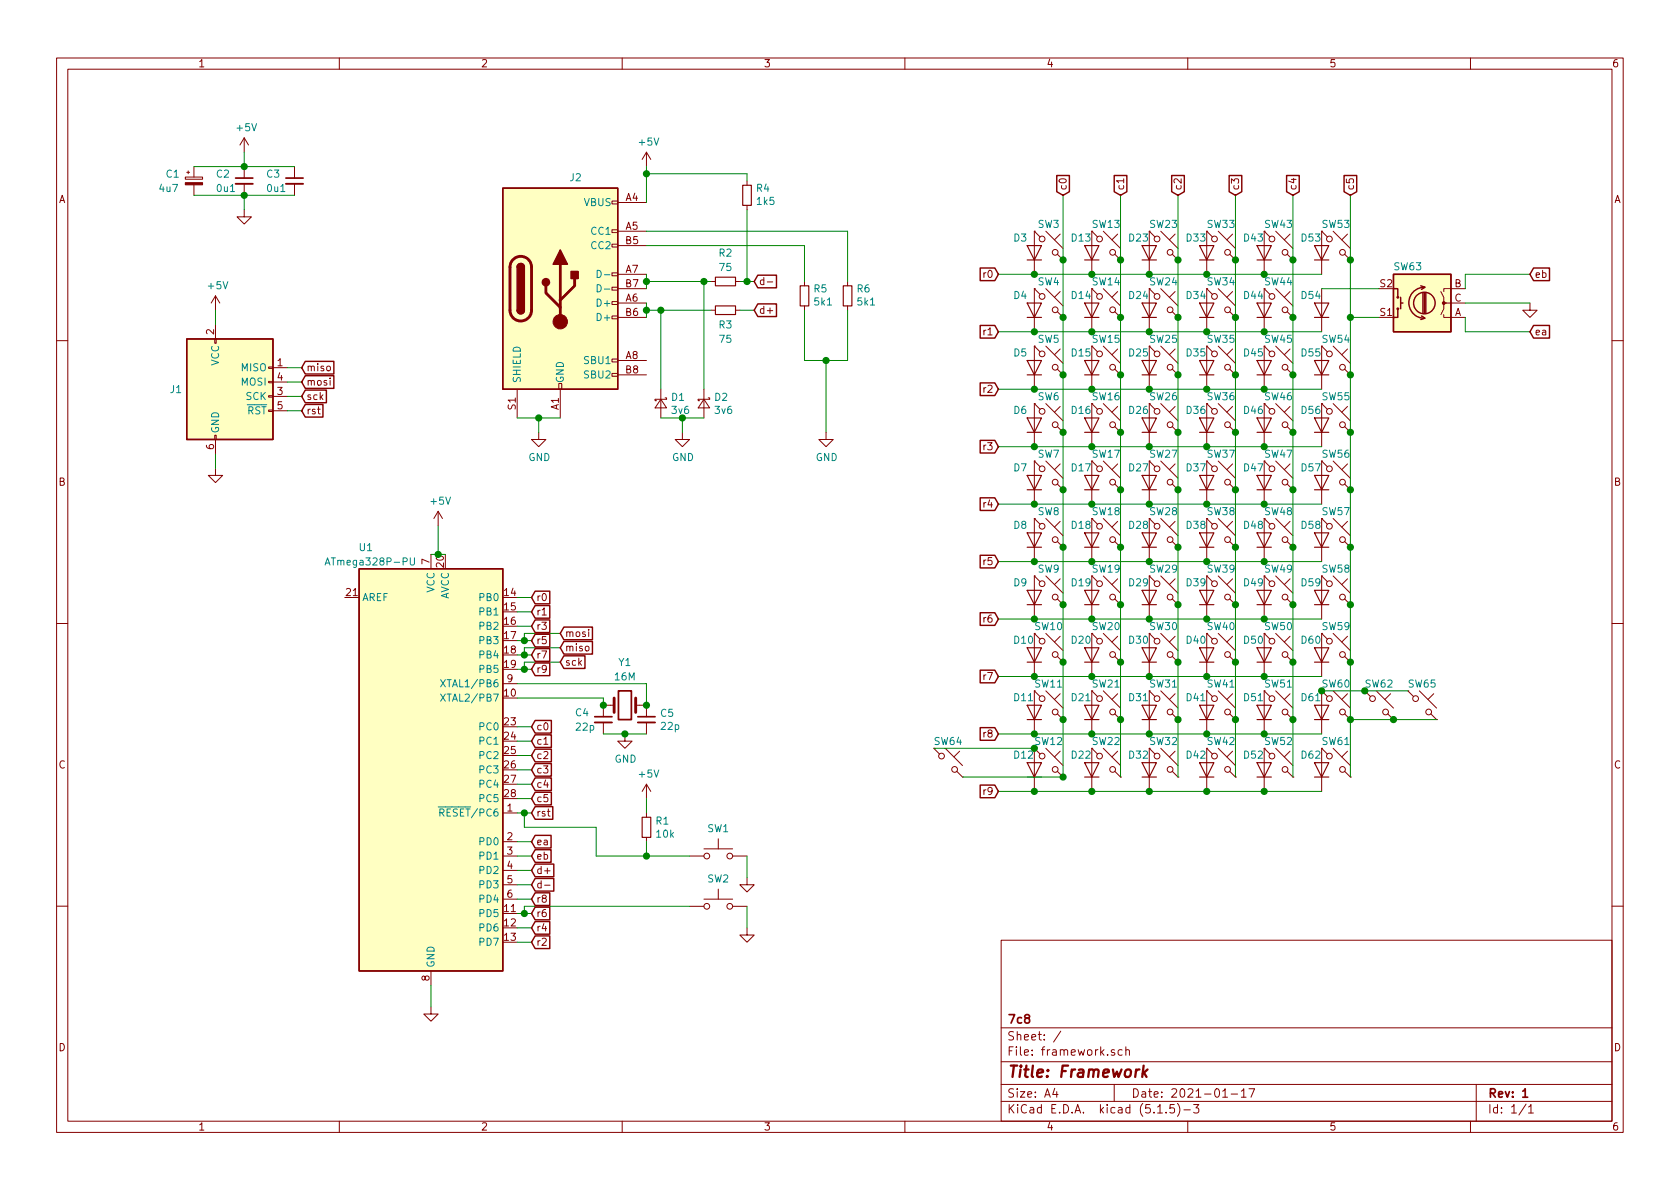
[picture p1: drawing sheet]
<svg xmlns="http://www.w3.org/2000/svg" width="297mm" height="210mm" viewBox="0 0 297 210" stroke-linecap="round" stroke-linejoin="round" font-family="sans-serif">
<g fill="none" stroke="#840000" stroke-width=".18">
<path d="M10 10.3h277v189.9h-277zM12 12.2h273v186.1h-273zM60 10.3v1.9M110 10.3v1.9M160 10.3v1.9M210 10.3v1.9M260 10.3v1.9M32.8 31.3h3v.4h-3zM33 30.5h.5M33.3 30.2v.5M34.3 29.5v1.8M34.3 32.7v1.8"/>
<path d="M43.2 37.1v1.2h1.2l-1.2 1.3-1.3-1.3h1.3M43.2 24.4l-.8 1.2M43.2 24.4v2.5M43.2 29.5v2M43.2 32.5v2M43.2 24.4l.7 1.2M52.1 29.5v2M52.1 32.5v2M108.2 35.6h1v.5h-1zM109.2 35.8h5.1M114.3 26.9v2.6M114.3 26.9l-.8 1.3"/>
<path d="M114.3 26.9l.8 1.3M132.1 32v.8M132.1 36.3v.8M38 59.9h.2v.8h-.2zM38.1 52.3l-.8 1.3M38.1 52.3v2.6M38.1 57.4v2.5M38.1 52.3l.8 1.3M108.2 55.9h1v.5h-1zM108.2 53.3h1v.5h-1zM108.2 50.8h1v.5h-1zM108.2 48.3h1v.5h-1z"/>
<path d="M108.2 43.2h1v.5h-1zM108.2 40.6h1v.5h-1zM109.2 40.9h5.1M109.2 53.6h5.1M109.2 48.5h5.1M109.2 43.4h5.1M109.2 56.1h5.1M109.2 51h5.1M125.7 54.9h.8M125.7 49.8h.8M130 54.9h.8M130 49.8h.8"/>
<path d="M135.7 49.9h.9M142.2 49.8v.7M142.2 54.1v.8M149.9 49.8v.7M149.9 54.1v.8M182.9 40.9l1 1M182.9 40.9h.1M182.9 51l1 1.1M182.9 51h.1M182.9 40.9v7.6M182.9 51v7.7M184.9 51l3.1 3.1"/>
<path d="M184.9 40.9l3.1 3M186.9 45l1.1 1M186.9 55.1l1.1 1M187.5 41.4l-1.1 1M187.5 51.6l-1.1 1M188 46h.1M188 56.1h.1M194.1 52.1l-1.1-1.1v7.7M194.1 41.9l-1.1-1v7.6M195.1 40.9l3 3M195.1 51l3 3.1M197.1 55.1l1 1"/>
<path d="M197.1 45l1 1M197.6 51.6l-1 1M197.6 41.4l-1 1M198.1 56.1h.1M198.1 46h.1M204.2 52.1l-1-1.1v7.7M204.2 41.9l-1-1v7.6M205.2 51l3.1 3.1M205.2 40.9l3.1 3M207.3 55.1l1 1M207.3 45l1 1M207.8 41.4l-1 1"/>
<path d="M207.8 51.6l-1 1M208.3 56.1h.1M208.3 46h.1M214.4 52.1l-1-1.1v7.7M214.4 41.9l-1-1v7.6M215.4 51l3 3.1M215.4 40.9l3 3M217.4 55.1l1 1M217.4 45l1 1M217.9 41.4l-1 1M217.9 51.6l-1 1M218.4 56.1h.1"/>
<path d="M218.4 46h.1M224.5 52.1l-1-1.1v7.7M224.5 41.9l-1-1v7.6M225.6 51l3 3.1M225.6 40.9l3 3M227.6 55.1l1 1M227.6 45l1 1M228.1 41.4l-1 1M228.1 51.6l-1 1M228.6 56.1h.1M228.6 46h.1M233.7 51v7.7"/>
<path d="M234.7 41.9l-1-1v7.6M235.7 40.9l3.1 3M237.7 45l1.1 1M238.3 41.4l-1.1 1M238.8 46h.1M254.8 51.6l.5 1v1h3.8M255.3 55.6v.5h3.8M255.8 53.6h-.5v1l-.5 1M259.1 51h-3.8v.6M270.5 53.6v1.3h1.3l-1.3 1.2-1.3-1.2h1.3M10 60.2h2M38 77h.2v.7h-.2z"/>
<path d="M38.1 77.7v2.6M47.5 72.5h.8v.3h-.8zM47.5 70h.8v.2h-.8zM47.5 67.4h.8v.3h-.8zM47.5 64.9h.8v.2h-.8zM48.3 65h2.5M48.3 70.1h2.5M48.3 67.6h2.5M48.3 72.6h2.5M57.9 64.8l.3-.1 .2 .3v.3l-.2 .3-.3-.1-.1-.2zM58.4 66.8v.2M58.4 67.3v.8"/>
<path d="M91.4 68.8v5.1M95.2 76.4v1.3h1.3l-1.3 1.3-1.2-1.3h1.2M98.8 67.8h.5v1h-.5zM99.1 68.8v5.1M108.2 66h1v.5h-1zM108.2 63.5h1v.5h-1zM109.2 63.7h5.1M109.2 66.3h5.1M116.8 70.6l1.1 1.5h-2.1zM116.8 68.8v5.1M117.6 70.4h.3v.2h-2.1v.3h.3M120.6 76.4v1.3h1.3l-1.3 1.3-1.2-1.3h1.2"/>
<path d="M124.5 70.6l1 1.5h-2.1zM124.5 68.8v5.1M125.2 70.4h.3v.2h-2.1v.3h.3M146 76.4v1.3h1.3l-1.3 1.3-1.2-1.3h1.2M182.9 61.2l1 1M182.9 61.2h.1M182.9 71.4l1 1M182.9 71.4h.1M182.9 61.2v7.6M182.9 71.4v7.6M184.9 61.2l3.1 3.1M184.9 71.4l3.1 3"/>
<path d="M186.9 65.3l1.1 1M186.9 75.4l1.1 1M187.5 61.7l-1.1 1M187.5 71.9l-1.1 1M188 66.3h.1M188 76.4h.1M194.1 62.2l-1.1-1v7.6M194.1 72.4l-1.1-1v7.6M195.1 71.4l3 3M195.1 61.2l3 3.1M197.1 65.3l1 1M197.1 75.4l1 1"/>
<path d="M197.6 61.7l-1 1M197.6 71.9l-1 1M198.1 66.3h.1M198.1 76.4h.1M204.2 62.2l-1-1v7.6M204.2 72.4l-1-1v7.6M205.2 61.2l3.1 3.1M205.2 71.4l3.1 3M207.3 65.3l1 1M207.3 75.4l1 1M207.8 71.9l-1 1M207.8 61.7l-1 1"/>
<path d="M208.3 66.3h.1M208.3 76.4h.1M214.4 62.2l-1-1v7.6M214.4 72.4l-1-1v7.6M215.4 61.2l3 3.1M215.4 71.4l3 3M217.4 65.3l1 1M217.4 75.4l1 1M217.9 61.7l-1 1M217.9 71.9l-1 1M218.4 66.3h.1M218.4 76.4h.1"/>
<path d="M224.5 62.2l-1-1v7.6M224.5 72.4l-1-1v7.6M225.6 61.2l3 3.1M225.6 71.4l3 3M227.6 65.3l1 1M227.6 75.4l1 1M228.1 71.9l-1 1M228.1 61.7l-1 1M228.6 66.3h.1M228.6 76.4h.1M234.7 62.2l-1-1v7.6M234.7 72.4l-1-1v7.6"/>
<path d="M235.7 61.2l3.1 3.1M235.7 71.4l3.1 3M237.7 65.3l1.1 1M237.7 75.4l1.1 1M238.3 61.7l-1.1 1M238.3 71.9l-1.1 1M238.8 66.3h.1M238.8 76.4h.1M285 60.2h2M38.1 82.8v1.3h1.3l-1.3 1.2-1.3-1.2h1.3M76.2 98v2.6M77.5 90.4l-.8 1.3"/>
<path d="M77.5 90.4v2.6M77.5 90.4l.7 1.3M182.9 81.5l1 1M182.9 81.5h.1M182.9 91.7l1 1M182.9 91.7h.1M182.9 81.5v7.6M182.9 91.7v7.6M184.9 91.7l3.1 3M184.9 81.5l3.1 3.1M186.9 85.6l1.1 1M186.9 95.8l1.1 1"/>
<path d="M187.5 92.2l-1.1 1M187.5 82l-1.1 1.1M188 86.6h.1M188 96.8h.1M194.1 92.7l-1.1-1v7.6M194.1 82.5l-1.1-1v7.6M195.1 91.7l3 3M195.1 81.5l3 3.1M197.1 95.8l1 1M197.1 85.6l1 1M197.6 92.2l-1 1M197.6 82l-1 1.1"/>
<path d="M198.1 96.8h.1M198.1 86.6h.1M204.2 82.5l-1-1v7.6M204.2 92.7l-1-1v7.6M205.2 81.5l3.1 3.1M205.2 91.7l3.1 3M207.3 85.6l1 1M207.3 95.8l1 1M207.8 82l-1 1.1M207.8 92.2l-1 1M208.3 86.6h.1M208.3 96.8h.1"/>
<path d="M214.4 92.7l-1-1v7.6M214.4 82.5l-1-1v7.6M215.4 91.7l3 3M215.4 81.5l3 3.1M217.4 95.8l1 1M217.4 85.6l1 1M217.9 82l-1 1.1M217.9 92.2l-1 1M218.4 96.8h.1M218.4 86.6h.1M224.5 82.5l-1-1v7.6M224.5 92.7l-1-1v7.6"/>
<path d="M225.6 91.7l3 3M225.6 81.5l3 3.1M227.6 85.6l1 1M227.6 95.8l1 1M228.1 92.2l-1 1M228.1 82l-1 1.1M228.6 86.6h.1M228.6 96.8h.1M234.7 92.7l-1-1v7.6M234.7 82.5l-1-1v7.6M235.7 91.7l3.1 3M235.7 81.5l3.1 3.1"/>
<path d="M237.7 95.8l1.1 1M237.7 85.6l1.1 1M238.3 82l-1.1 1.1M238.3 92.2l-1.1 1M238.8 96.8h.1M238.8 86.6h.1M10 110.3h2M103.5 114.4l.2-.1 .4 .1v.5l-.1 .2h-.3l-.2-.1zM104.1 111.3v.1M104.1 111.7v.9M182.9 101.8l1 1.1M182.9 101.8h.1"/>
<path d="M182.9 101.8v7.7M183.9 113l-1-1v7.6M184.9 101.8l3.1 3.1M184.9 112l3.1 3.1M186.9 105.9l1.1 1M186.9 116.1l1.1 1M187.5 102.4l-1.1 1M187.5 112.5l-1.1 1M188 106.9h.1M188 117.1h.1M194.1 102.9l-1.1-1.1v7.7M194.1 113l-1.1-1v7.6"/>
<path d="M195.1 112l3 3.1M195.1 101.8l3 3.1M197.1 105.9l1 1M197.1 116.1l1 1M197.6 112.5l-1 1M197.6 102.4l-1 1M198.1 106.9h.1M198.1 117.1h.1M204.2 102.9l-1-1.1v7.7M204.2 113l-1-1v7.6M205.2 112l3.1 3.1M205.2 101.8l3.1 3.1"/>
<path d="M207.3 105.9l1 1M207.3 116.1l1 1M207.8 102.4l-1 1M207.8 112.5l-1 1M208.3 106.9h.1M208.3 117.1h.1M214.4 102.9l-1-1.1v7.7M214.4 113l-1-1v7.6M215.4 101.8l3 3.1M215.4 112l3 3.1M217.4 105.9l1 1M217.4 116.1l1 1"/>
<path d="M217.9 102.4l-1 1M217.9 112.5l-1 1M218.4 106.9h.1M218.4 117.1h.1M224.5 113l-1-1v7.6M224.5 102.9l-1-1.1v7.7M225.6 112l3 3.1M225.6 101.8l3 3.1M227.6 116.1l1 1M227.6 105.9l1 1M228.1 112.5l-1 1M228.1 102.4l-1 1"/>
<path d="M228.6 117.1h.1M228.6 106.9h.1M234.7 113l-1-1v7.6M234.7 102.9l-1-1.1v7.7M235.7 112l3.1 3.1M235.7 101.8l3.1 3.1M237.7 116.1l1.1 1M237.7 105.9l1.1 1M238.3 102.4l-1.1 1M238.3 112.5l-1.1 1M238.8 117.1h.1M238.8 106.9h.1"/>
<path d="M285 110.3h2M88.9 120.9h2.5M106.7 127.8v2M108.6 124.7h-1.9v2M110.5 129.8v1.3h1.3l-1.3 1.2-1.3-1.2h1.3M112.4 124.7h1.9v2M114.3 127.8v2M114.3 138.7v2.5M114.3 138.7l-.8 1.2M114.3 138.7l.8 1.2M165.1 132.3l1 1M167.1 132.3l3.1 3.1"/>
<path d="M169.2 136.4l1 1M169.7 132.8l-1 1.1M170.2 137.4h.1M183.9 123.2l-1-1v7.6M183.9 133.3l-1-1v7.6M184.9 122.2l3.1 3M184.9 132.3l3.1 3.1M186.9 126.2l1.1 1M186.9 136.4l1.1 1M187.5 122.7l-1.1 1M187.5 132.8l-1.1 1.1M188 127.2h.1"/>
<path d="M188 137.4h.1M194.1 123.2l-1.1-1v7.6M194.1 133.3l-1.1-1v7.6M195.1 122.2l3 3M195.1 132.3l3 3.1M197.1 126.2l1 1M197.1 136.4l1 1M197.6 122.7l-1 1M197.6 132.8l-1 1.1M198.1 127.2h.1M198.1 137.4h.1M204.2 123.2l-1-1v7.6"/>
<path d="M204.2 133.3l-1-1v7.6M205.2 132.3l3.1 3.1M205.2 122.2l3.1 3M207.3 126.2l1 1M207.3 136.4l1 1M207.8 132.8l-1 1.1M207.8 122.7l-1 1M208.3 127.2h.1M208.3 137.4h.1M214.4 123.2l-1-1v7.6M214.4 133.3l-1-1v7.6M215.4 122.2l3 3"/>
<path d="M215.4 132.3l3 3.1M217.4 126.2l1 1M217.4 136.4l1 1M217.9 122.7l-1 1M217.9 132.8l-1 1.1M218.4 127.2h.1M218.4 137.4h.1M224.5 123.2l-1-1v7.6M224.5 133.3l-1-1v7.6M225.6 122.2l3 3M225.6 132.3l3 3.1M227.6 126.2l1 1"/>
<path d="M227.6 136.4l1 1M228.1 122.7l-1 1M228.1 132.8l-1 1.1M228.6 127.2h.1M228.6 137.4h.1M234.7 123.2l-1-1v7.6M234.7 133.3l-1-1v7.6M235.7 132.3l3.1 3.1M235.7 122.2l3.1 3M237.7 126.2l1.1 1M237.7 136.4l1.1 1M238.3 122.7l-1.1 1"/>
<path d="M238.3 132.8l-1.1 1.1M238.8 127.2h.1M238.8 137.4h.1M241.3 122.2l1 1M243.3 122.2l3.1 3M245.4 126.2l1 1M245.9 122.7l-1 1M246.4 127.2h.1M248.9 122.2l1 1M251 122.2l3 3M253 126.2l1 1M253.5 122.7l-1 1"/>
<path d="M254 127.2h.1M88.9 159h2.5M88.9 151.4h2.5M88.9 143.8h2.5M88.9 148.8h2.5M88.9 153.9h2.5M88.9 156.5h2.5M96.3 156.5h1M114.3 143.8v.7M114.3 148.1v.7M121.9 151.4h2.6M124.5 159h5"/>
<path d="M124.5 150.1h5M127 148.3v1.8M127 157.2v1.8M129.5 151.4h2.6M132.1 155.2v1.3h1.2l-1.2 1.2-1.3-1.2h1.3M10 160.2h2M76.2 178v1.3h1.3l-1.3 1.3-1.3-1.3h1.3M76.2 171.7v2.5M121.9 160.3h2.6M129.5 160.3h2.6M132.1 164.1v1.2h1.2l-1.2 1.3-1.3-1.3h1.3M177 166.3h108v32h-108z"/>
<path d="M285 160.2h2M60 198.3v1.9M110 198.3v1.9M160 198.3v1.9M177 194.8h108M177 191.8h108M177 187.8h108M177 181.8h108M186.5 192.5l-.4 1h1M186.8 193v1M187.6 182.3l-1.3 2M197 191.8v3"/>
<path d="M197.1 185.7a.37 .37 0 0 0-.6 .1v.2l.6 .2v.1l-.2 .3-.4-.1M198.4 185.7l-.4-.1-.3 .3 .1 .6 .2 .1 .4-.1M199.1 185.7a.37 .37 0 0 1 .6 .1v.8M199.1 185.1v1.5M204.7 196.8h.8M206.2 196.7v.1M207.6 195.3h-.7l-.1 .7 .2-.1 .5 .1 .2 .2-.1 .5-.2 .1-.6-.1M208.2 195.1a1.71 1.71 0 0 1 0 2.3M209.3 196.3h1.2M210 198.3v1.9M211 195.3h1l-.5 .6 .4 .1v.7l-.2 .1-.7-.1M216.2 194h.8"/>
<path d="M217.7 193.5h1.1M219.5 193l.4-.5v1.5M219.5 194h.8M220.8 192.5h1l-.6 1.5M260 198.3v1.9M261 191.8v6.5M269.8 195.2l-1.2 2M270.3 195.8l.4-.5v1.5M270.3 196.8h.8"/>
<circle cx="184.3" cy="42.3" r=".51"/>
<circle cx="184.3" cy="52.4" r=".51"/>
<circle cx="186.6" cy="54.8" r=".51"/>
<circle cx="186.6" cy="44.6" r=".51"/>
<circle cx="194.4" cy="42.3" r=".51"/>
<circle cx="194.4" cy="52.4" r=".51"/>
<circle cx="196.7" cy="44.6" r=".51"/>
<circle cx="196.7" cy="54.8" r=".51"/>
<circle cx="204.6" cy="42.3" r=".51"/>
<circle cx="204.6" cy="52.4" r=".51"/>
<circle cx="206.9" cy="54.8" r=".51"/>
<circle cx="206.9" cy="44.6" r=".51"/>
<circle cx="214.7" cy="42.3" r=".51"/>
<circle cx="214.7" cy="52.4" r=".51"/>
<circle cx="217" cy="44.6" r=".51"/>
<circle cx="217" cy="54.8" r=".51"/>
<circle cx="224.9" cy="42.3" r=".51"/>
<circle cx="224.9" cy="52.4" r=".51"/>
<circle cx="227.2" cy="54.8" r=".51"/>
<circle cx="227.2" cy="44.6" r=".51"/>
<circle cx="235.1" cy="42.3" r=".51"/>
<circle cx="237.4" cy="44.6" r=".51"/>
<circle cx="184.3" cy="62.6" r=".51"/>
<circle cx="184.3" cy="72.7" r=".51"/>
<circle cx="186.6" cy="64.9" r=".51"/>
<circle cx="186.6" cy="75.1" r=".51"/>
<circle cx="194.4" cy="62.6" r=".51"/>
<circle cx="194.4" cy="72.7" r=".51"/>
<circle cx="196.7" cy="64.9" r=".51"/>
<circle cx="196.7" cy="75.1" r=".51"/>
<circle cx="204.6" cy="72.7" r=".51"/>
<circle cx="204.6" cy="62.6" r=".51"/>
<circle cx="206.9" cy="75.1" r=".51"/>
<circle cx="206.9" cy="64.9" r=".51"/>
<circle cx="214.7" cy="62.6" r=".51"/>
<circle cx="214.7" cy="72.7" r=".51"/>
<circle cx="217" cy="75.1" r=".51"/>
<circle cx="217" cy="64.9" r=".51"/>
<circle cx="224.9" cy="72.7" r=".51"/>
<circle cx="224.9" cy="62.6" r=".51"/>
<circle cx="227.2" cy="75.1" r=".51"/>
<circle cx="227.2" cy="64.9" r=".51"/>
<circle cx="235.1" cy="62.6" r=".51"/>
<circle cx="235.1" cy="72.7" r=".51"/>
<circle cx="237.4" cy="64.9" r=".51"/>
<circle cx="237.4" cy="75.1" r=".51"/>
<circle cx="184.3" cy="82.9" r=".51"/>
<circle cx="184.3" cy="93.1" r=".51"/>
<circle cx="186.6" cy="95.4" r=".51"/>
<circle cx="186.6" cy="85.3" r=".51"/>
<circle cx="194.4" cy="82.9" r=".51"/>
<circle cx="194.4" cy="93.1" r=".51"/>
<circle cx="196.7" cy="85.3" r=".51"/>
<circle cx="196.7" cy="95.4" r=".51"/>
<circle cx="204.6" cy="82.9" r=".51"/>
<circle cx="204.6" cy="93.1" r=".51"/>
<circle cx="206.9" cy="85.3" r=".51"/>
<circle cx="206.9" cy="95.4" r=".51"/>
<circle cx="214.7" cy="82.9" r=".51"/>
<circle cx="214.7" cy="93.1" r=".51"/>
<circle cx="217" cy="95.4" r=".51"/>
<circle cx="217" cy="85.3" r=".51"/>
<circle cx="224.9" cy="82.9" r=".51"/>
<circle cx="224.9" cy="93.1" r=".51"/>
<circle cx="227.2" cy="95.4" r=".51"/>
<circle cx="227.2" cy="85.3" r=".51"/>
<circle cx="235.1" cy="93.1" r=".51"/>
<circle cx="235.1" cy="82.9" r=".51"/>
<circle cx="237.4" cy="85.3" r=".51"/>
<circle cx="237.4" cy="95.4" r=".51"/>
<circle cx="184.3" cy="103.2" r=".51"/>
<circle cx="184.3" cy="113.4" r=".51"/>
<circle cx="186.6" cy="105.6" r=".51"/>
<circle cx="186.6" cy="115.7" r=".51"/>
<circle cx="194.4" cy="103.2" r=".51"/>
<circle cx="194.4" cy="113.4" r=".51"/>
<circle cx="196.7" cy="115.7" r=".51"/>
<circle cx="196.7" cy="105.6" r=".51"/>
<circle cx="204.6" cy="103.2" r=".51"/>
<circle cx="204.6" cy="113.4" r=".51"/>
<circle cx="206.9" cy="105.6" r=".51"/>
<circle cx="206.9" cy="115.7" r=".51"/>
<circle cx="214.7" cy="103.2" r=".51"/>
<circle cx="214.7" cy="113.4" r=".51"/>
<circle cx="217" cy="115.7" r=".51"/>
<circle cx="217" cy="105.6" r=".51"/>
<circle cx="224.9" cy="113.4" r=".51"/>
<circle cx="224.9" cy="103.2" r=".51"/>
<circle cx="227.2" cy="105.6" r=".51"/>
<circle cx="227.2" cy="115.7" r=".51"/>
<circle cx="235.1" cy="103.2" r=".51"/>
<circle cx="235.1" cy="113.4" r=".51"/>
<circle cx="237.4" cy="105.6" r=".51"/>
<circle cx="237.4" cy="115.7" r=".51"/>
<circle cx="166.5" cy="133.7" r=".51"/>
<circle cx="168.8" cy="136.1" r=".51"/>
<circle cx="184.3" cy="123.5" r=".51"/>
<circle cx="184.3" cy="133.7" r=".51"/>
<circle cx="186.6" cy="125.9" r=".51"/>
<circle cx="186.6" cy="136.1" r=".51"/>
<circle cx="194.4" cy="123.5" r=".51"/>
<circle cx="194.4" cy="133.7" r=".51"/>
<circle cx="196.7" cy="125.9" r=".51"/>
<circle cx="196.7" cy="136.1" r=".51"/>
<circle cx="204.6" cy="123.5" r=".51"/>
<circle cx="204.6" cy="133.7" r=".51"/>
<circle cx="206.9" cy="125.9" r=".51"/>
<circle cx="206.9" cy="136.1" r=".51"/>
<circle cx="214.7" cy="123.5" r=".51"/>
<circle cx="214.7" cy="133.7" r=".51"/>
<circle cx="217" cy="125.9" r=".51"/>
<circle cx="217" cy="136.1" r=".51"/>
<circle cx="224.9" cy="123.5" r=".51"/>
<circle cx="224.9" cy="133.7" r=".51"/>
<circle cx="227.2" cy="125.9" r=".51"/>
<circle cx="227.2" cy="136.1" r=".51"/>
<circle cx="235.1" cy="123.5" r=".51"/>
<circle cx="235.1" cy="133.7" r=".51"/>
<circle cx="237.4" cy="125.9" r=".51"/>
<circle cx="237.4" cy="136.1" r=".51"/>
<circle cx="242.7" cy="123.5" r=".51"/>
<circle cx="245" cy="125.9" r=".51"/>
<circle cx="250.3" cy="123.5" r=".51"/>
<circle cx="252.6" cy="125.9" r=".51"/>
<circle cx="125" cy="151.4" r=".51"/>
<circle cx="129" cy="151.4" r=".51"/>
<circle cx="125" cy="160.3" r=".51"/>
<circle cx="129" cy="160.3" r=".51"/>
</g>
<path d="M41.7 31.5h3M50.5 31.5h3.1M105.2 126.7h3M109.3 122.2h2.3v5h-2.3zM112.8 126.7h3M269.2 193l.5-.5v1.5M269.2 194h.9" fill="none" stroke="#840000" stroke-width=".3"/>
<path d="M202.2 188.4l-.2 2M202.3 189.7l.4 .7M202.9 189.1l-.9 .8" fill="none" stroke="#840000" stroke-width=".41"/>
<g fill="none" stroke="#840000" stroke-width=".2">
<path d="M131.3 32.8h1.5v3.5h-1.5zM126.5 54.1h3.5v1.5h-3.5zM126.5 49h3.5v1.5h-3.5zM141.5 50.5h1.5v3.6h-1.5zM149.1 50.5h1.5v3.6h-1.5zM181.6 43.4h2.5l-1.2 2.6zM181.6 53.6h2.5l-1.2 2.5zM181.6 56.1h2.5M181.6 46h2.5M191.8 53.6h2.5l-1.3 2.5zM191.8 43.4h2.5l-1.3 2.6zM191.8 56.1h2.5"/>
<path d="M191.8 46h2.5M201.9 53.6h2.6l-1.3 2.5zM201.9 43.4h2.6l-1.3 2.6zM201.9 56.1h2.6M201.9 46h2.6M212.1 53.6h2.5l-1.2 2.5zM212.1 43.4h2.5l-1.2 2.6zM212.1 56.1h2.5M212.1 46h2.5M222.2 53.6h2.6l-1.3 2.5zM222.2 43.4h2.6l-1.3 2.6zM222.2 56.1h2.6"/>
<path d="M222.2 46h2.6M232.4 53.6h2.5l-1.2 2.5zM232.4 43.4h2.5l-1.2 2.6zM232.4 56.1h2.5M232.4 46h2.5M181.6 63.7h2.5l-1.2 2.6zM181.6 73.9h2.5l-1.2 2.5zM181.6 66.3h2.5M181.6 76.4h2.5M191.8 63.7h2.5l-1.3 2.6zM191.8 73.9h2.5l-1.3 2.5zM191.8 66.3h2.5"/>
<path d="M191.8 76.4h2.5M201.9 63.7h2.6l-1.3 2.6zM201.9 73.9h2.6l-1.3 2.5zM201.9 66.3h2.6M201.9 76.4h2.6M212.1 63.7h2.5l-1.2 2.6zM212.1 73.9h2.5l-1.2 2.5zM212.1 66.3h2.5M212.1 76.4h2.5M222.2 73.9h2.6l-1.3 2.5zM222.2 63.7h2.6l-1.3 2.6zM222.2 66.3h2.6"/>
<path d="M222.2 76.4h2.6M232.4 73.9h2.5l-1.2 2.5zM232.4 63.7h2.5l-1.2 2.6zM232.4 66.3h2.5M232.4 76.4h2.5M181.6 84.1h2.5l-1.2 2.5zM181.6 94.2h2.5l-1.2 2.6zM181.6 96.8h2.5M181.6 86.6h2.5M191.8 94.2h2.5l-1.3 2.6zM191.8 84.1h2.5l-1.3 2.5zM191.8 96.8h2.5"/>
<path d="M191.8 86.6h2.5M201.9 94.2h2.6l-1.3 2.6zM201.9 84.1h2.6l-1.3 2.5zM201.9 96.8h2.6M201.9 86.6h2.6M212.1 94.2h2.5l-1.2 2.6zM212.1 84.1h2.5l-1.2 2.5zM212.1 96.8h2.5M212.1 86.6h2.5M222.2 84.1h2.6l-1.3 2.5zM222.2 94.2h2.6l-1.3 2.6zM222.2 96.8h2.6"/>
<path d="M222.2 86.6h2.6M232.4 94.2h2.5l-1.2 2.6zM232.4 84.1h2.5l-1.2 2.5zM232.4 96.8h2.5M232.4 86.6h2.5M181.6 104.4h2.5l-1.2 2.5zM181.6 114.5h2.5l-1.2 2.6zM181.6 117.1h2.5M181.6 106.9h2.5M191.8 104.4h2.5l-1.3 2.5zM191.8 114.5h2.5l-1.3 2.6zM191.8 117.1h2.5"/>
<path d="M191.8 106.9h2.5M201.9 104.4h2.6l-1.3 2.5zM201.9 114.5h2.6l-1.3 2.6zM201.9 117.1h2.6M201.9 106.9h2.6M212.1 114.5h2.5l-1.2 2.6zM212.1 104.4h2.5l-1.2 2.5zM212.1 117.1h2.5M212.1 106.9h2.5M222.2 114.5h2.6l-1.3 2.6zM222.2 104.4h2.6l-1.3 2.5zM222.2 117.1h2.6"/>
<path d="M222.2 106.9h2.6M232.4 114.5h2.5l-1.2 2.6zM232.4 104.4h2.5l-1.2 2.5zM232.4 117.1h2.5M232.4 106.9h2.5M181.6 124.7h2.5l-1.2 2.5zM181.6 134.9h2.5l-1.2 2.5zM181.6 127.2h2.5M181.6 137.4h2.5M191.8 124.7h2.5l-1.3 2.5zM191.8 134.9h2.5l-1.3 2.5zM191.8 127.2h2.5"/>
<path d="M191.8 137.4h2.5M201.9 124.7h2.6l-1.3 2.5zM201.9 134.9h2.6l-1.3 2.5zM201.9 127.2h2.6M201.9 137.4h2.6M212.1 124.7h2.5l-1.2 2.5zM212.1 134.9h2.5l-1.2 2.5zM212.1 127.2h2.5M212.1 137.4h2.5M222.2 124.7h2.6l-1.3 2.5zM222.2 134.9h2.6l-1.3 2.5zM222.2 127.2h2.6"/>
<path d="M222.2 137.4h2.6M232.4 124.7h2.5l-1.2 2.5zM232.4 134.9h2.5l-1.2 2.5zM232.4 127.2h2.5M232.4 137.4h2.5M113.5 144.5h1.6v3.6h-1.6z"/>
</g>
<path d="M41.7 32.5h3M50.5 32.5h3.1M105.2 127.8h3M112.8 127.8h3" fill="none" stroke="#840000" stroke-width=".33"/>
<g fill="#840000" stroke="#840000" stroke-width=".18">
<path d="M32.8 32.3h3v.4h-3z"/>
<circle cx="99.1" cy="56.9" r="1.27"/>
<circle cx="255.3" cy="53.6" r=".25"/>
</g>
<g fill="#ffffc2" stroke="#ffffc2" stroke-width=".18">
<path d="M88.9 33.3h20.3v35.5h-20.3z"/>
<path d="M33 59.9h15.3v17.8h-15.3z"/>
<path d="M246.4 48.5h10.1v10.2h-10.1z"/>
<path d="M63.5 100.6h25.4v71.1h-25.4z"/>
</g>
<g fill="none" stroke="#840000" stroke-width=".25">
<path d="M88.9 33.3h20.3v35.5h-20.3zM186.8 31h2.3v2.9l-1.1 .6-1.2-.6zM197 31h2.2v2.9l-1.1 .6-1.1-.6zM207.2 31h2.2v2.9l-1.1 .6-1.1-.6zM217.3 31h2.3v2.9l-1.2 .6-1.1-.6zM227.5 31h2.2v2.9l-1.1 .6-1.1-.6zM237.6 31h2.3v2.9l-1.1 .6-1.2-.6zM33 59.9h15.3v17.8h-15.3zM91.4 54.9a.63 .63 0 0 0 .7 .6 .63 .63 0 0 0 .6-.6M91.4 47.2a.63 .63 0 0 1 .7-.6 .63 .63 0 0 1 .6 .6M134 48.7h3.3v2.2h-3.3l-.7-1.1zM134 53.7h3.3v2.3h-3.3l-.7-1.1z"/>
<path d="M173.3 57.6h2.6l.6 1.1-.6 1.1h-2.6zM173.3 47.4h2.6l.6 1.1-.6 1.1h-2.6zM246.4 48.5h10.1v10.2h-10.1zM246.4 51h.7v1.6M247.1 54.6v1.5h-.7M247.6 53.6h.4M247.6 52.6v2M251.2 50.5l.8 .3-.7 .4M251.3 55.9l.7 .4-.8 .2M251.6 51.8v3.6M251.8 50.8a2.74 2.74 0 0 0-2.7 2.7 2.74 2.74 0 0 0 2.7 2.8M251.8 51.8v3.6"/>
<path d="M252.1 51.8v3.6M271.1 47.4h2.9v2.2h-2.9l-.6-1.1zM271.1 57.6h2.9v2.2h-2.9l-.6-1.1zM54 71.5h3.1v2.3h-3.1l-.7-1.2zM54 69h3.7v2.2h-3.7l-.7-1.1zM54 63.9h5v2.2h-5l-.7-1.1zM54 66.4h5v2.3h-5l-.7-1.1zM173.3 77.9h2.6l.6 1.1-.6 1.1h-2.6zM173.3 67.7h2.6l.6 1.1-.6 1.1h-2.6zM173.3 98.2h2.6l.6 1.1-.6 1.1h-2.6zM173.3 88h2.6l.6 1.1-.6 1.2h-2.6zM63.5 100.6h25.4v71.1h-25.4z"/>
<path d="M94.6 117.2h2.6v2.3h-2.6l-.6-1.1zM94.6 114.7h2.6v2.2h-2.6l-.6-1.1zM94.6 112.2h2.6v2.2h-2.6l-.6-1.1zM94.6 109.6h2.6v2.3h-2.6l-.6-1.2zM94.6 107.1h2.6v2.2h-2.6l-.6-1.1zM94.6 104.5h2.6v2.3h-2.6l-.6-1.1zM99.7 113.4h5v2.3h-5l-.6-1.2zM99.7 110.9h5v2.2h-5l-.6-1.1zM99.7 116h3.7v2.2h-3.7l-.6-1.1zM173.3 108.4h2.6l.6 1.1-.6 1.1h-2.6zM173.3 118.5h2.6l.6 1.1-.6 1.1h-2.6zM94.6 135h2.9v2.3h-2.9l-.6-1.2z"/>
<path d="M94.6 132.5h2.9v2.2h-2.9l-.6-1.1zM94.6 129.9h2.9v2.3h-2.9l-.6-1.1zM94.6 127.4h2.9v2.2h-2.9l-.6-1.1zM94.6 137.6h2.9v2.2h-2.9l-.6-1.1zM173.3 138.8h2.6l.6 1.1-.6 1.2h-2.6zM173.3 128.7h2.6l.6 1.1-.6 1.1h-2.6zM94.6 142.6h3.1v2.3h-3.1l-.6-1.1zM94.6 155.3h3.3v2.3h-3.3l-.6-1.1zM94.6 152.8h3.3v2.2h-3.3l-.6-1.1zM94.6 150.3h2.8v2.2h-2.8l-.6-1.1zM94.6 147.7h2.8v2.3h-2.8l-.6-1.2zM94.6 157.9h2.6v2.2h-2.6l-.6-1.1z"/>
<path d="M94.6 140.1h2.9v2.2h-2.9l-.6-1.1zM94.6 165.5h2.6v2.2h-2.6l-.6-1.1zM94.6 163h2.6v2.2h-2.6l-.6-1.1zM94.6 160.4h2.6v2.3h-2.6l-.6-1.2z"/>
<circle cx="247.1" cy="52.6" r=".13"/>
<circle cx="247.1" cy="54.6" r=".13"/>
<circle cx="251.8" cy="53.6" r="1.9"/>
</g>
<path d="M90.6 46a1.9 1.9 0 0 1 2.1-.6 1.9 1.9 0 0 1 1.3 1.8v7.7a1.9 1.9 0 0 1-1.9 1.9 1.9 1.9 0 0 1-1.9-1.9v-7.8l.1-.5zM96.5 50.5v1.3l2.6 2.6M99.1 46.7v10.2M101.6 49.3v1.2l-2.5 2.6M108.6 123.4v2.6M112.4 123.4v2.6" fill="none" stroke="#840000" stroke-width=".51"/>
<g fill="#840000" stroke="#840000" stroke-width=".25">
<path d="M91.4 54.9h1.3a.63 .63 0 0 1-.6 .6 .63 .63 0 0 1-.7-.6z"/>
<path d="M91.6 46.8a.63 .63 0 0 1 .7-.2 .63 .63 0 0 1 .4 .6h-1.3z"/>
<path d="M91.4 47.2h1.3v7.7h-1.3z"/>
<path d="M101 48h1.2v1.3h-1.2z"/>
<path d="M99.1 44.2l1.2 2.5h-2.5z"/>
<circle cx="96.5" cy="49.9" r=".63"/>
</g>
<g fill="none" stroke="#008484" stroke-width=".18">
<path d="M105.6 47.8a.64 .64 0 0 1 .7 .6 .64 .64 0 0 1-.7 .7zM105.6 50.3a.64 .64 0 0 1 .7 .7 .64 .64 0 0 1-.7 .6zM106.9 48.6h.9M106.9 51.1h.9M57.5 99.9l.4-1.3 .4 1.3M57.6 99.6h.6M72.5 98.6v1.1l.3 .2h.4l.1-.2v-1.1M77.9 122.7l.8 1.3M77.9 120.2l.8 1.3M78.7 122.7l-.8 1.3M78.7 120.2l-.8 1.3M77.5 142.7h1.2"/>
<path d="M77.8 143.7h.6l.1-.2-.1-.3-.1-.2h-.5v1.3M78.1 143.7l.4 .6"/>
</g>
<g fill="none" stroke="#008400" stroke-width=".18">
<path d="M34.3 29.5h17.8M34.3 34.5h17.8M43.2 26.9v2.6M43.2 34.5v2.6M114.3 29.5v6.3M114.3 30.7h17.8v1.3M132.1 37.1v12.7M188 34.5v102.9h-17.8M198.1 34.5v102.9M208.3 34.5v102.9M218.4 34.5v102.9M228.6 34.5v102.9"/>
<path d="M238.8 34.5v102.9M38.1 54.9v2.5M114.3 48.5v2.5M114.3 53.6v2.5M114.3 54.9h11.4M114.3 49.8h11.4M114.3 43.4h27.9v6.4M114.3 40.9h35.6v8.9M116.8 54.9v13.9M124.5 49.8v19M130.8 54.9h2.5M130.8 49.8h2.5"/>
<path d="M142.2 54.9v8.8h7.7v-8.8M176.5 58.7h57.2M176.5 48.5h57.2M233.7 51h10.1M238.8 56.1h5M259.1 56.1v2.6h11.4M259.1 53.6h11.4M270.5 48.5h-11.4v2.5M50.8 72.6h2.5M50.8 67.6h2.5M50.8 70.1h2.5M50.8 65h2.5"/>
<path d="M91.4 73.9h7.7M95.2 73.9v2.5M116.8 73.9h7.7M120.6 73.9v2.5M146 63.7v12.7M176.5 79h57.2M176.5 68.8h57.2M38.1 80.3v2.5M77.5 93v5h-1.3M176.5 99.3h57.2M176.5 89.1h57.2M91.4 110.7h2.6"/>
<path d="M91.4 113.3h2.6M91.4 108.2h2.6M91.4 118.4h2.6M91.4 115.8h2.6M91.4 105.7h2.6M99.1 112h-6.4v1.3M99.1 114.5h-6.4v1.3M99.1 117.1h-6.4v1.3M176.5 109.5h57.2M176.5 119.6h57.2M91.4 136.1h2.6M91.4 138.7h2.6"/>
<path d="M91.4 120.9h22.9v3.8M91.4 133.6h2.6M91.4 131.1h2.6M91.4 128.5h2.6M91.4 123.4h15.3v1.3M106.7 129.8h7.6M165.1 132.3h17.8M176.5 129.8h57.2M176.5 139.9h57.2M233.7 122.2h15.2M238.8 127.2h15.2M91.4 141.2h2.6"/>
<path d="M91.4 159h2.6M91.4 148.8h2.6M91.4 151.4h2.6M91.4 153.9h2.6M91.4 156.5h2.6M91.4 143.8h2.6M92.7 143.8v2.5h12.7v5.1h16.5M114.3 141.2v2.6M114.3 148.8v2.6M132.1 151.4v3.8M76.2 174.2v3.8M91.4 161.5h2.6"/>
<path d="M91.4 164.1h2.6M91.4 166.6h2.6M121.9 160.3h-29.2v1.2M132.1 160.3v3.8"/>
</g>
<g fill="#008400" stroke="#008400" stroke-width=".25">
<circle cx="238.8" cy="46" r=".51"/>
<circle cx="188" cy="46" r=".51"/>
<circle cx="198.1" cy="46" r=".51"/>
<circle cx="92.7" cy="143.8" r=".51"/>
<circle cx="208.3" cy="46" r=".51"/>
<circle cx="188" cy="137.4" r=".51"/>
<circle cx="218.4" cy="46" r=".51"/>
<circle cx="182.9" cy="132.3" r=".51"/>
<circle cx="228.6" cy="46" r=".51"/>
<circle cx="92.7" cy="161.5" r=".51"/>
<circle cx="246.4" cy="127.2" r=".51"/>
<circle cx="241.3" cy="122.2" r=".51"/>
<circle cx="132.1" cy="49.8" r=".51"/>
<circle cx="92.7" cy="113.3" r=".51"/>
<circle cx="92.7" cy="115.8" r=".51"/>
<circle cx="92.7" cy="118.4" r=".51"/>
<circle cx="188" cy="66.3" r=".51"/>
<circle cx="223.5" cy="109.5" r=".51"/>
<circle cx="193" cy="119.6" r=".51"/>
<circle cx="203.2" cy="119.6" r=".51"/>
<circle cx="213.4" cy="119.6" r=".51"/>
<circle cx="223.5" cy="119.6" r=".51"/>
<circle cx="193" cy="129.8" r=".51"/>
<circle cx="203.2" cy="129.8" r=".51"/>
<circle cx="213.4" cy="129.8" r=".51"/>
<circle cx="223.5" cy="129.8" r=".51"/>
<circle cx="193" cy="139.9" r=".51"/>
<circle cx="203.2" cy="139.9" r=".51"/>
<circle cx="213.4" cy="139.9" r=".51"/>
<circle cx="223.5" cy="139.9" r=".51"/>
<circle cx="188" cy="56.1" r=".51"/>
<circle cx="213.4" cy="109.5" r=".51"/>
<circle cx="188" cy="76.4" r=".51"/>
<circle cx="188" cy="86.6" r=".51"/>
<circle cx="188" cy="96.8" r=".51"/>
<circle cx="188" cy="106.9" r=".51"/>
<circle cx="188" cy="117.1" r=".51"/>
<circle cx="188" cy="127.2" r=".51"/>
<circle cx="198.1" cy="56.1" r=".51"/>
<circle cx="198.1" cy="66.3" r=".51"/>
<circle cx="198.1" cy="76.4" r=".51"/>
<circle cx="198.1" cy="86.6" r=".51"/>
<circle cx="198.1" cy="96.8" r=".51"/>
<circle cx="198.1" cy="106.9" r=".51"/>
<circle cx="198.1" cy="117.1" r=".51"/>
<circle cx="193" cy="79" r=".51"/>
<circle cx="77.5" cy="98" r=".51"/>
<circle cx="193" cy="48.5" r=".51"/>
<circle cx="203.2" cy="48.5" r=".51"/>
<circle cx="213.4" cy="48.5" r=".51"/>
<circle cx="223.5" cy="48.5" r=".51"/>
<circle cx="193" cy="58.7" r=".51"/>
<circle cx="203.2" cy="58.7" r=".51"/>
<circle cx="213.4" cy="58.7" r=".51"/>
<circle cx="223.5" cy="58.7" r=".51"/>
<circle cx="193" cy="68.8" r=".51"/>
<circle cx="203.2" cy="68.8" r=".51"/>
<circle cx="213.4" cy="68.8" r=".51"/>
<circle cx="223.5" cy="68.8" r=".51"/>
<circle cx="198.1" cy="127.2" r=".51"/>
<circle cx="203.2" cy="79" r=".51"/>
<circle cx="213.4" cy="79" r=".51"/>
<circle cx="223.5" cy="79" r=".51"/>
<circle cx="193" cy="89.1" r=".51"/>
<circle cx="203.2" cy="89.1" r=".51"/>
<circle cx="213.4" cy="89.1" r=".51"/>
<circle cx="223.5" cy="89.1" r=".51"/>
<circle cx="193" cy="99.3" r=".51"/>
<circle cx="203.2" cy="99.3" r=".51"/>
<circle cx="213.4" cy="99.3" r=".51"/>
<circle cx="223.5" cy="99.3" r=".51"/>
<circle cx="193" cy="109.5" r=".51"/>
<circle cx="203.2" cy="109.5" r=".51"/>
<circle cx="106.7" cy="124.7" r=".51"/>
<circle cx="238.8" cy="106.9" r=".51"/>
<circle cx="238.8" cy="117.1" r=".51"/>
<circle cx="238.8" cy="56.1" r=".51"/>
<circle cx="182.9" cy="139.9" r=".51"/>
<circle cx="182.9" cy="129.8" r=".51"/>
<circle cx="182.9" cy="119.6" r=".51"/>
<circle cx="182.9" cy="109.5" r=".51"/>
<circle cx="182.9" cy="99.3" r=".51"/>
<circle cx="182.9" cy="89.1" r=".51"/>
<circle cx="182.9" cy="79" r=".51"/>
<circle cx="182.9" cy="68.8" r=".51"/>
<circle cx="182.9" cy="58.7" r=".51"/>
<circle cx="182.9" cy="48.5" r=".51"/>
<circle cx="114.3" cy="124.7" r=".51"/>
<circle cx="238.8" cy="96.8" r=".51"/>
<circle cx="110.5" cy="129.8" r=".51"/>
<circle cx="233.7" cy="122.2" r=".51"/>
<circle cx="238.8" cy="127.2" r=".51"/>
<circle cx="43.2" cy="29.5" r=".51"/>
<circle cx="43.2" cy="34.5" r=".51"/>
<circle cx="114.3" cy="151.4" r=".51"/>
<circle cx="95.3" cy="73.9" r=".51"/>
<circle cx="114.3" cy="54.9" r=".51"/>
<circle cx="114.3" cy="49.8" r=".51"/>
<circle cx="116.8" cy="54.9" r=".51"/>
<circle cx="124.5" cy="49.8" r=".51"/>
<circle cx="120.7" cy="73.9" r=".51"/>
<circle cx="146.1" cy="63.7" r=".51"/>
<circle cx="218.4" cy="106.9" r=".51"/>
<circle cx="208.3" cy="56.1" r=".51"/>
<circle cx="208.3" cy="66.3" r=".51"/>
<circle cx="208.3" cy="76.4" r=".51"/>
<circle cx="208.3" cy="86.6" r=".51"/>
<circle cx="208.3" cy="96.8" r=".51"/>
<circle cx="208.3" cy="106.9" r=".51"/>
<circle cx="208.3" cy="117.1" r=".51"/>
<circle cx="208.3" cy="127.2" r=".51"/>
<circle cx="218.4" cy="56.1" r=".51"/>
<circle cx="218.4" cy="66.3" r=".51"/>
<circle cx="218.4" cy="76.4" r=".51"/>
<circle cx="218.4" cy="86.6" r=".51"/>
<circle cx="218.4" cy="96.8" r=".51"/>
<circle cx="114.3" cy="30.7" r=".51"/>
<circle cx="218.4" cy="117.1" r=".51"/>
<circle cx="218.4" cy="127.2" r=".51"/>
<circle cx="228.6" cy="56.1" r=".51"/>
<circle cx="228.6" cy="66.3" r=".51"/>
<circle cx="228.6" cy="76.4" r=".51"/>
<circle cx="228.6" cy="86.6" r=".51"/>
<circle cx="228.6" cy="96.8" r=".51"/>
<circle cx="228.6" cy="106.9" r=".51"/>
<circle cx="228.6" cy="117.1" r=".51"/>
<circle cx="228.6" cy="127.2" r=".51"/>
<circle cx="238.8" cy="66.3" r=".51"/>
<circle cx="238.8" cy="76.4" r=".51"/>
<circle cx="238.8" cy="86.6" r=".51"/>
</g>
<text font-size="2.8" fill="#840000" x="178" y="190.5">Title: Framework</text>
<g font-size="2.1" fill="#840000">
<text x="178" y="184">Sheet: /</text>
<text x="178" y="181">7c8</text>
<text x="178" y="186.7">File: framework.sch</text>
<text x="178" y="196.9">KiCad E.D.A. kicad (5.1.5)-3</text>
<text x="178" y="194.1">Size: A4</text>
<text x="200" y="194.1">Date: 2021-01-17</text>
<text x="263" y="194.1">Rev: 1</text>
<text x="263" y="196.9">Id: 1/1</text>
</g>
<g font-size="1.8" fill="#840000">
<text x="35" y="11.9">1</text>
<text x="85" y="11.9">2</text>
<text x="135" y="11.9">3</text>
<text x="185" y="11.9">4</text>
<text x="235" y="11.9">5</text>
<text x="285" y="11.9">6</text>
<text x="10.4" y="35.9">A</text>
<text x="110.6" y="35.6">A4</text>
<text x="188.6" y="33.8" transform="rotate(-90 188.6 33.8)">c0</text>
<text x="198.8" y="33.8" transform="rotate(-90 198.8 33.8)">c1</text>
<text x="208.9" y="33.8" transform="rotate(-90 208.9 33.8)">c2</text>
<text x="219.1" y="33.8" transform="rotate(-90 219.1 33.8)">c3</text>
<text x="229.2" y="33.8" transform="rotate(-90 229.2 33.8)">c4</text>
<text x="239.4" y="33.8" transform="rotate(-90 239.4 33.8)">c5</text>
<text x="285.4" y="35.9">A</text>
<text x="110.6" y="40.6">A5</text>
<text x="110.6" y="43.2">B5</text>
<text x="199.7" y="42.7">D23</text>
<text x="110.6" y="53.3">A6</text>
<text x="110.6" y="48.3">A7</text>
<text x="110.6" y="50.8">B7</text>
<text x="134.1" y="50.4">d-</text>
<text x="174.1" y="49.1">r0</text>
<text x="189.5" y="52.9">D14</text>
<text x="244" y="50.8">S2</text>
<text x="257.2" y="50.8">B</text>
<text x="257.2" y="53.3">C</text>
<text x="271.3" y="49.1">eb</text>
<text x="37.8" y="59.2" transform="rotate(-90 37.8 59.2)">2</text>
<text x="110.6" y="55.9">B6</text>
<text x="134.1" y="55.5">d+</text>
<text x="174.1" y="59.3">r1</text>
<text x="244" y="55.9">S1</text>
<text x="257.2" y="55.9">A</text>
<text x="271.3" y="59.3">ea</text>
<text x="49" y="64.8">1</text>
<text x="54.1" y="65.7">miso</text>
<text x="110.6" y="63.5">A8</text>
<text x="49" y="69.8">3</text>
<text x="49" y="67.3">4</text>
<text x="54.1" y="70.7">sck</text>
<text x="54.1" y="68.2">mosi</text>
<text x="110.6" y="66">B8</text>
<text x="174.1" y="69.5">r2</text>
<text x="49" y="72.4">5</text>
<text x="54.1" y="73.3">rst</text>
<text x="91.2" y="72.4" transform="rotate(-90 91.2 72.4)">S1</text>
<text x="98.8" y="72.5" transform="rotate(-90 98.8 72.5)">A1</text>
<text x="220" y="73.2">D46</text>
<text x="230.1" y="73.2">D56</text>
<text x="37.8" y="79.5" transform="rotate(-90 37.8 79.5)">6</text>
<text x="174.1" y="79.6">r3</text>
<text x="189.5" y="83.4">D17</text>
<text x="10.4" y="85.9">B</text>
<text x="174.1" y="89.8">r4</text>
<text x="285.4" y="85.9">B</text>
<text x="189.5" y="93.5">D18</text>
<text x="199.7" y="93.5">D28</text>
<text x="209.8" y="93.5">D38</text>
<text x="220" y="93.5">D48</text>
<text x="230.1" y="93.5">D58</text>
<text x="75.9" y="99.8" transform="rotate(-90 75.9 99.8)">7</text>
<text x="174.1" y="99.9">r5</text>
<text x="61.3" y="105.4">21</text>
<text x="89.2" y="105.4">14</text>
<text x="89.2" y="107.9">15</text>
<text x="94.8" y="106.3">r0</text>
<text x="220" y="103.7">D49</text>
<text x="89.2" y="110.5">16</text>
<text x="89.2" y="113">17</text>
<text x="94.8" y="113.9">r5</text>
<text x="94.8" y="111.4">r3</text>
<text x="94.8" y="108.8">r1</text>
<text x="99.8" y="112.6">mosi</text>
<text x="174.1" y="110.1">r6</text>
<text x="209.8" y="113.8">D40</text>
<text x="89.2" y="115.6">18</text>
<text x="89.2" y="118.1">19</text>
<text x="94.8" y="119">r9</text>
<text x="94.8" y="116.5">r7</text>
<text x="99.8" y="115.2">miso</text>
<text x="99.8" y="117.7">sck</text>
<text x="89.2" y="123.2">10</text>
<text x="89.7" y="120.6">9</text>
<text x="174.1" y="120.3">r7</text>
<text x="89.2" y="128.3">23</text>
<text x="89.2" y="130.8">24</text>
<text x="94.8" y="131.7">c1</text>
<text x="94.8" y="129.2">c0</text>
<text x="174.1" y="130.4">r8</text>
<text x="10.4" y="135.9">C</text>
<text x="89.2" y="133.3">25</text>
<text x="89.2" y="135.9">26</text>
<text x="94.8" y="136.8">c3</text>
<text x="94.8" y="134.2">c2</text>
<text x="285.4" y="135.9">C</text>
<text x="89.2" y="138.4">27</text>
<text x="89.2" y="141">28</text>
<text x="89.7" y="143.5">1</text>
<text x="94.8" y="139.3">c4</text>
<text x="94.8" y="141.9">c5</text>
<text x="174.1" y="140.6">r9</text>
<text x="89.7" y="148.6">2</text>
<text x="94.8" y="144.4">rst</text>
<text x="94.8" y="149.5">ea</text>
<text x="89.7" y="151.1">3</text>
<text x="89.7" y="153.7">4</text>
<text x="94.8" y="154.6">d+</text>
<text x="94.8" y="152">eb</text>
<text x="89.2" y="161.3">11</text>
<text x="89.7" y="156.2">5</text>
<text x="89.7" y="158.7">6</text>
<text x="94.8" y="157.1">d-</text>
<text x="94.8" y="159.6">r8</text>
<text x="89.2" y="163.8">12</text>
<text x="89.2" y="166.4">13</text>
<text x="94.8" y="167.3">r2</text>
<text x="94.8" y="164.7">r4</text>
<text x="94.8" y="162.2">r6</text>
<text x="75.9" y="173.5" transform="rotate(-90 75.9 173.5)">8</text>
<text x="10.4" y="185.9">D</text>
<text x="285.4" y="185.9">D</text>
<text x="35" y="199.9">1</text>
<text x="85" y="199.9">2</text>
<text x="135" y="199.9">3</text>
<text x="185" y="199.9">4</text>
<text x="235" y="199.9">5</text>
<text x="285" y="199.9">6</text>
</g>
<g font-size="1.8" fill="#008484">
<text x="42" y="23.2">+5V</text>
<text x="113.1" y="25.7">+5V</text>
<text x="28.3" y="34">4u7</text>
<text x="29.4" y="31.4">C1</text>
<text x="38.3" y="31.4">C2</text>
<text x="38.4" y="34">0u1</text>
<text x="47.2" y="31.4">C3</text>
<text x="47.3" y="34">0u1</text>
<text x="100.8" y="32">J2</text>
<text x="133.8" y="33.9">R4</text>
<text x="103.3" y="36.4">VBUS</text>
<text x="104.7" y="41.5">CC1</text>
<text x="133.9" y="36.2">1k5</text>
<text x="183.5" y="40.3">SW3</text>
<text x="193.2" y="40.3">SW13</text>
<text x="203.3" y="40.3">SW23</text>
<text x="213.5" y="40.3">SW33</text>
<text x="223.6" y="40.3">SW43</text>
<text x="233.8" y="40.3">SW53</text>
<text x="104.7" y="44.1">CC2</text>
<text x="127.2" y="45.4">R2</text>
<text x="127.3" y="47.9">75</text>
<text x="179.3" y="42.7">D3</text>
<text x="189.5" y="42.7">D13</text>
<text x="209.8" y="42.7">D33</text>
<text x="220" y="42.7">D43</text>
<text x="230.1" y="42.7">D53</text>
<text x="246.5" y="47.8">SW63</text>
<text x="36.9" y="51.1">+5V</text>
<text x="143.9" y="51.7">R5</text>
<text x="151.6" y="51.7">R6</text>
<text x="179.3" y="52.9">D4</text>
<text x="183.5" y="50.5">SW4</text>
<text x="193.2" y="50.5">SW14</text>
<text x="199.7" y="52.9">D24</text>
<text x="203.3" y="50.5">SW24</text>
<text x="209.8" y="52.9">D34</text>
<text x="213.5" y="50.5">SW34</text>
<text x="220" y="52.9">D44</text>
<text x="223.6" y="50.5">SW44</text>
<text x="230.1" y="52.9">D54</text>
<text x="105.9" y="54.2">D+</text>
<text x="105.9" y="56.8">D+</text>
<text x="127.2" y="58.1">R3</text>
<text x="144.1" y="54">5k1</text>
<text x="151.7" y="54">5k1</text>
<text x="38.7" y="64.7" transform="rotate(-90 38.7 64.7)">VCC</text>
<text x="42.7" y="65.7">MISO</text>
<text x="103.5" y="64.4">SBU1</text>
<text x="127.3" y="60.6">75</text>
<text x="179.3" y="63">D5</text>
<text x="183.5" y="60.6">SW5</text>
<text x="189.5" y="63">D15</text>
<text x="193.2" y="60.6">SW15</text>
<text x="199.7" y="63">D25</text>
<text x="203.3" y="60.6">SW25</text>
<text x="209.8" y="63">D35</text>
<text x="213.5" y="60.6">SW35</text>
<text x="220" y="63">D45</text>
<text x="223.6" y="60.6">SW45</text>
<text x="230.1" y="63">D55</text>
<text x="233.8" y="60.6">SW54</text>
<text x="30.1" y="69.5">J1</text>
<text x="42.7" y="68.2">MOSI</text>
<text x="43.5" y="70.7">SCK</text>
<text x="92.1" y="67.8" transform="rotate(-90 92.1 67.8)">SHIELD</text>
<text x="99.7" y="67.8" transform="rotate(-90 99.7 67.8)">GND</text>
<text x="103.5" y="66.9">SBU2</text>
<text x="118.8" y="70.9">D1</text>
<text x="126.4" y="70.9">D2</text>
<text x="183.5" y="70.8">SW6</text>
<text x="193.2" y="70.8">SW16</text>
<text x="203.3" y="70.8">SW26</text>
<text x="213.5" y="70.8">SW36</text>
<text x="223.6" y="70.8">SW46</text>
<text x="233.8" y="70.8">SW55</text>
<text x="38.7" y="76.7" transform="rotate(-90 38.7 76.7)">GND</text>
<text x="43.7" y="73.3">RST</text>
<text x="118.8" y="73.2">3v6</text>
<text x="126.5" y="73.2">3v6</text>
<text x="179.3" y="73.2">D6</text>
<text x="189.5" y="73.2">D16</text>
<text x="199.7" y="73.2">D26</text>
<text x="209.8" y="73.2">D36</text>
<text x="93.4" y="81.5">GND</text>
<text x="118.8" y="81.5">GND</text>
<text x="144.2" y="81.5">GND</text>
<text x="179.3" y="83.4">D7</text>
<text x="183.5" y="80.9">SW7</text>
<text x="193.2" y="80.9">SW17</text>
<text x="199.7" y="83.4">D27</text>
<text x="203.3" y="80.9">SW27</text>
<text x="209.8" y="83.4">D37</text>
<text x="213.5" y="80.9">SW37</text>
<text x="220" y="83.4">D47</text>
<text x="223.6" y="80.9">SW47</text>
<text x="230.1" y="83.4">D57</text>
<text x="233.8" y="80.9">SW56</text>
<text x="76.3" y="89.2">+5V</text>
<text x="179.3" y="93.5">D8</text>
<text x="183.5" y="91.1">SW8</text>
<text x="193.2" y="91.1">SW18</text>
<text x="203.3" y="91.1">SW28</text>
<text x="213.5" y="91.1">SW38</text>
<text x="223.6" y="91.1">SW48</text>
<text x="233.8" y="91.1">SW57</text>
<text x="58.4" y="100">ATmega328P-PU</text>
<text x="63.6" y="97.5">U1</text>
<text x="183.5" y="101.3">SW9</text>
<text x="193.2" y="101.3">SW19</text>
<text x="203.3" y="101.3">SW29</text>
<text x="213.5" y="101.3">SW39</text>
<text x="223.6" y="101.3">SW49</text>
<text x="233.8" y="101.3">SW58</text>
<text x="64" y="106.3">AREF</text>
<text x="76.8" y="104.8" transform="rotate(-90 76.8 104.8)">VCC</text>
<text x="79.4" y="106.1" transform="rotate(-90 79.4 106.1)">AVCC</text>
<text x="85" y="106.3">PB0</text>
<text x="179.3" y="103.7">D9</text>
<text x="189.5" y="103.7">D19</text>
<text x="199.7" y="103.7">D29</text>
<text x="209.8" y="103.7">D39</text>
<text x="230.1" y="103.7">D59</text>
<text x="85" y="108.8">PB1</text>
<text x="85" y="111.4">PB2</text>
<text x="85" y="113.9">PB3</text>
<text x="179.3" y="113.8">D10</text>
<text x="183" y="111.4">SW10</text>
<text x="189.5" y="113.8">D20</text>
<text x="193.2" y="111.4">SW20</text>
<text x="199.7" y="113.8">D30</text>
<text x="203.3" y="111.4">SW30</text>
<text x="213.5" y="111.4">SW40</text>
<text x="220" y="113.8">D50</text>
<text x="223.6" y="111.4">SW50</text>
<text x="230.1" y="113.8">D60</text>
<text x="233.8" y="111.4">SW59</text>
<text x="85" y="116.5">PB4</text>
<text x="85" y="119">PB5</text>
<text x="109.4" y="117.8">Y1</text>
<text x="78.9" y="124.1">XTAL2/PB7</text>
<text x="78.9" y="121.5">XTAL1/PB6</text>
<text x="108.8" y="120.3">16M</text>
<text x="179.3" y="124">D11</text>
<text x="183" y="121.6">SW11</text>
<text x="189.5" y="124">D21</text>
<text x="193.2" y="121.6">SW21</text>
<text x="199.7" y="124">D31</text>
<text x="203.3" y="121.6">SW31</text>
<text x="209.8" y="124">D41</text>
<text x="213.5" y="121.6">SW41</text>
<text x="220" y="124">D51</text>
<text x="223.6" y="121.6">SW51</text>
<text x="230.1" y="124">D61</text>
<text x="233.8" y="121.6">SW60</text>
<text x="241.4" y="121.6">SW62</text>
<text x="249" y="121.6">SW65</text>
<text x="85" y="129.2">PC0</text>
<text x="85" y="131.7">PC1</text>
<text x="101.8" y="126.7">C4</text>
<text x="101.9" y="129.2">22p</text>
<text x="116.8" y="126.8">C5</text>
<text x="117" y="129.1">22p</text>
<text x="165.2" y="131.7">SW64</text>
<text x="183" y="131.7">SW12</text>
<text x="193.2" y="131.7">SW22</text>
<text x="203.3" y="131.7">SW32</text>
<text x="213.5" y="131.7">SW42</text>
<text x="223.6" y="131.7">SW52</text>
<text x="233.8" y="131.7">SW61</text>
<text x="85" y="134.2">PC2</text>
<text x="85" y="136.8">PC3</text>
<text x="108.7" y="134.9">GND</text>
<text x="113.1" y="137.5">+5V</text>
<text x="179.3" y="134.2">D12</text>
<text x="189.5" y="134.2">D22</text>
<text x="199.7" y="134.2">D32</text>
<text x="209.8" y="134.2">D42</text>
<text x="220" y="134.2">D52</text>
<text x="230.1" y="134.2">D62</text>
<text x="85" y="139.3">PC4</text>
<text x="85" y="141.9">PC5</text>
<text x="78.6" y="144.4">RESET/PC6</text>
<text x="85" y="149.5">PD0</text>
<text x="116" y="145.8">R1</text>
<text x="116.1" y="148.1">10k</text>
<text x="125.1" y="147.2">SW1</text>
<text x="85" y="152">PD1</text>
<text x="85" y="154.6">PD2</text>
<text x="85" y="157.1">PD3</text>
<text x="85" y="159.6">PD4</text>
<text x="125.1" y="156.1">SW2</text>
<text x="85" y="162.2">PD5</text>
<text x="85" y="164.7">PD6</text>
<text x="85" y="167.3">PD7</text>
<text x="76.8" y="171.2" transform="rotate(-90 76.8 171.2)">GND</text>
</g>
<text font-size="1.8" fill="#008400" x="78.5" y="100.3" transform="rotate(-90 78.5 100.3)">20</text>
</svg>
